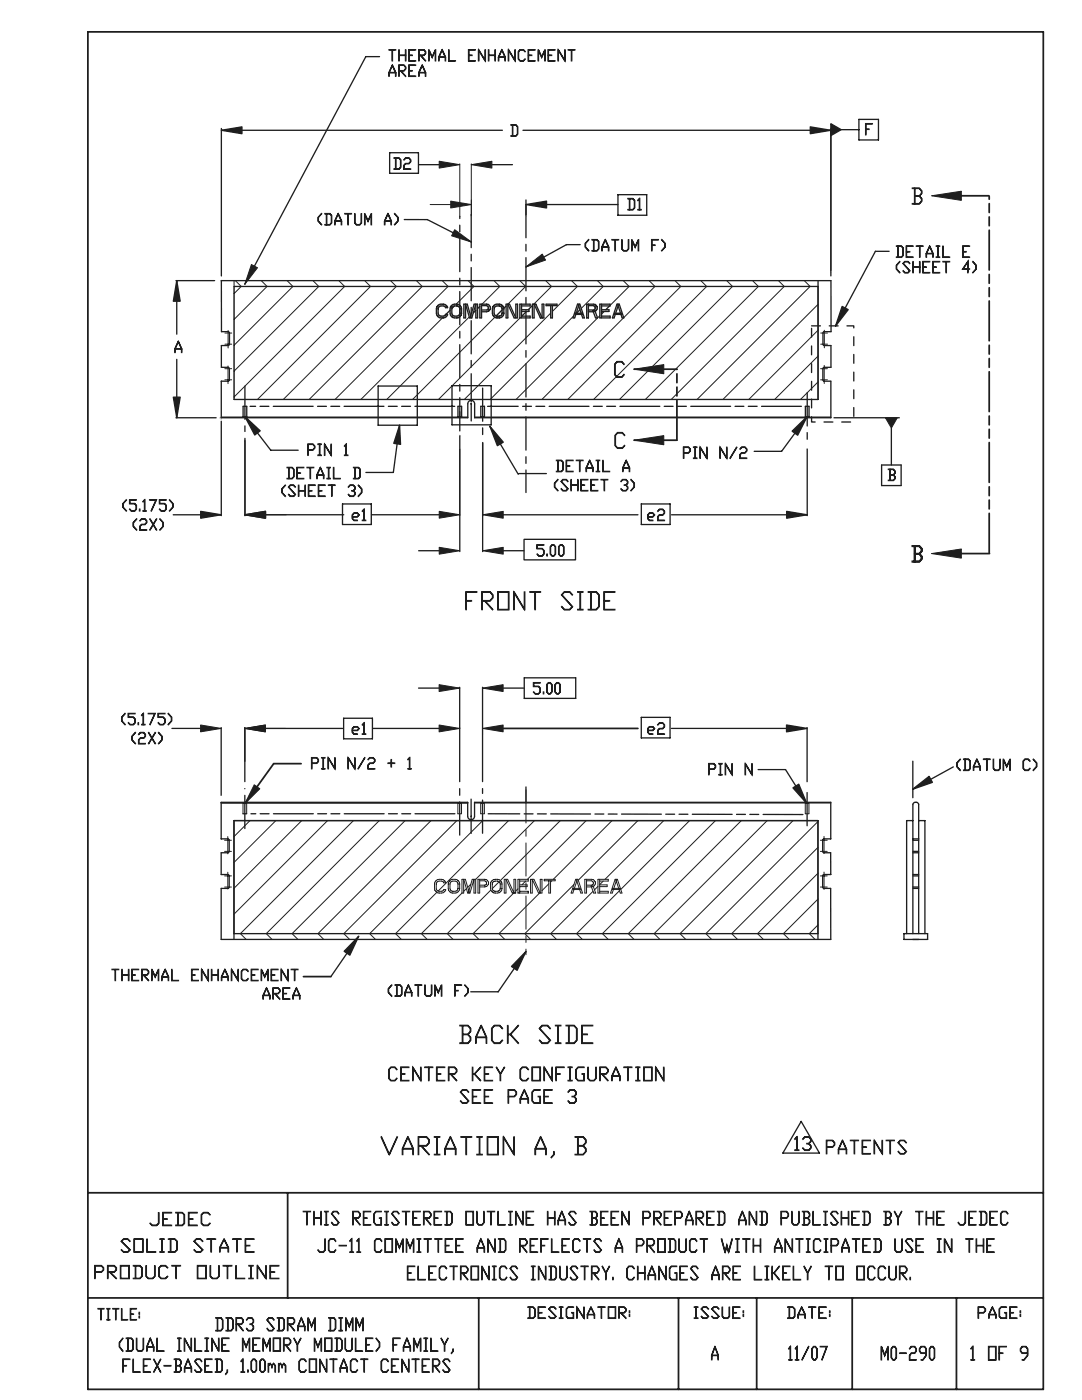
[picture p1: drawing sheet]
<svg xmlns="http://www.w3.org/2000/svg" width="216mm" height="279mm" viewBox="0 0 216 279" stroke-linecap="round" stroke-linejoin="round" font-family="sans-serif">
<path d="M17.5 6.4h190.7v270.9h-190.7zM17.5 238h190.7M57.4 238v21M17.5 259h190.7M95.5 259v18.3M135.4 259v18.3M151 259v18.3M170 259v18.3M190.8 259v18.3" fill="none" stroke="#211d1e" stroke-width=".35"/>
<path d="M159.9 223.8l3.6 6.3h-7.3z" fill="none" stroke="#211d1e" stroke-width=".26"/>
<path d="M90.7 45.8l3.4 2.5-4-1.2z" fill="#211d1e"/>
<path d="M90.7 45.8l3.4 2.5-4-1.2z" fill="none" stroke="#211d1e" stroke-width=".2"/>
<path d="M79.7 84.9l.2 3.8-1.3-.2z" fill="#211d1e"/>
<path d="M79.7 84.9l.2 3.8-1.3-.2z" fill="none" stroke="#211d1e" stroke-width=".26"/>
<path d="M104.9 53.3l3.3-2.6 .7 1.2z" fill="#211d1e"/>
<path d="M104.9 53.3l3.3-2.6 .7 1.2z" fill="none" stroke="#211d1e" stroke-width=".2"/>
<path d="M48.9 83.1l3 2.9-1.1 .8z" fill="#211d1e"/>
<path d="M48.9 83.1l3 2.9-1.1 .8z" fill="none" stroke="#211d1e" stroke-width=".26"/>
<path d="M97.7 85.1l2.7 3.1-1.2 .7z" fill="#211d1e"/>
<path d="M97.7 85.1l2.7 3.1-1.2 .7z" fill="none" stroke="#211d1e" stroke-width=".26"/>
<path d="M158.1 86.1l2.9-3-1.8 3.8z" fill="#211d1e"/>
<path d="M158.1 86.1l2.9-3-1.8 3.8z" fill="none" stroke="#211d1e" stroke-width=".26"/>
<path d="M168 61.1l1.2 .7-2.5 3.3z" fill="#211d1e"/>
<path d="M168 61.1l1.2 .7-2.5 3.3z" fill="none" stroke="#211d1e" stroke-width=".26"/>
<path d="M50.7 156.6l1.1 .8-2.9 2.9z" fill="#211d1e"/>
<path d="M50.7 156.6l1.1 .8-2.9 2.9z" fill="none" stroke="#211d1e" stroke-width=".2"/>
<path d="M158.2 157.2l1.2-.7 1.6 3.8z" fill="#211d1e"/>
<path d="M158.2 157.2l1.2-.7 1.6 3.8z" fill="none" stroke="#211d1e" stroke-width=".26"/>
<path d="M105 189.9l-1.8 3.8-1.1-.8z" fill="#211d1e"/>
<path d="M80.7 43.8h4.6l8.8 4.5M115.8 48.8h-2.8l-8.1 4.5M177.4 50.2h-2.7l-8 14.9M48.9 83.1l5.1 6.8h5.5M79.7 84.9l-1.2 9.4h-5.5M97.7 85.1l5.7 9.6M103.6 94.5h5.4M161 83.1l-5 7h-5.5M151.3 153.6h5.4l4.3 6.7M190.2 153l-8.1 4.5M105 189.9l-1.8 3.8-1.1-.8zM105 189.9l-5.6 8h-5.5" fill="none" stroke="#211d1e" stroke-width=".26"/>
<path d="M60.1 152.4h-5.5l-5.7 7.9" fill="none" stroke="#211d1e" stroke-width=".35"/>
<path d="M182.1 157.5l3.3-2.6 .6 1.2z" fill="#211d1e"/>
<path d="M182.1 157.5l3.3-2.6 .6 1.2z" fill="none" stroke="#211d1e" stroke-width=".26"/>
<path d="M71.6 186.9l-1.8 3.7-1.1-.7z" fill="#211d1e"/>
<path d="M71.6 186.9l-1.8 3.7-1.1-.7zM71.6 186.9l-5.6 8" fill="none" stroke="#211d1e" stroke-width=".26"/>
<path d="M60.5 194.9h5.5" fill="none" stroke="#211d1e" stroke-width=".35"/>
<path d="M50.2 52.8l1.2 .6-2.6 3.3z" fill="#211d1e"/>
<path d="M50.2 52.8l1.2 .6-2.6 3.3z" fill="none" stroke="#211d1e" stroke-width=".2"/>
<path d="M75.7 11.3h-2.7l-24.2 45.4M96.3 88.4v14.5M161.1 89.6v13.3M100.4 102.7h26.9M134 102.7h23" fill="none" stroke="#211d1e" stroke-width=".26"/>
<path d="M75.5 77v7.9M83.3 77h-7.8M90.2 77v7.8M98 77h-7.8M75.5 84.9h7.8M83.3 84.9v-7.9M90.2 84.8h7.8M90.7 81.1h-40.8M98 84.8v-7.8M159.9 81.1h-62.6M90.8 162.4h-40.7M160.2 162.6l-62.8-.2" fill="none" stroke="#211d1e" stroke-width=".26" stroke-dasharray="7.9 .9 1.8 .9 1.8 .9"/>
<path d="M96.3 102.7l4.1-.6v1.3z" fill="#211d1e"/>
<path d="M96.3 102.7l4.1-.6v1.3z" fill="none" stroke="#211d1e" stroke-width=".2"/>
<path d="M157 102.1l4.1 .6-4.1 .7z" fill="#211d1e"/>
<g fill="none" stroke="#211d1e" stroke-width=".26">
<path d="M44.2 25.6v29.5M48.3 26h51.9M104.4 26h57.3M165.8 25.6v28.4M157 102.1l4.1 .6-4.1 .7z"/>
<circle cx="161.1" cy="102.7" r=".01"/>
</g>
<g fill="none" stroke="#211d1e" stroke-width=".2">
<circle cx="96.3" cy="88.4" r=".01"/>
<circle cx="161.1" cy="89.6" r=".01"/>
</g>
<path d="M44.2 26l4.1-.7v1.4z" fill="#211d1e"/>
<path d="M44.2 26l4.1-.7v1.4z" fill="none" stroke="#211d1e" stroke-width=".26"/>
<path d="M161.7 25.3l4.1 .7-4.1 .7z" fill="#211d1e"/>
<g fill="none" stroke="#211d1e" stroke-width=".26">
<path d="M161.7 25.3l4.1 .7-4.1 .7zM35.1 56h7.7M35.3 60.1v6.6M35.3 71.7v7.6M35.1 83.4h8"/>
<circle cx="165.8" cy="26" r=".01"/>
<circle cx="44.2" cy="56" r=".01"/>
</g>
<circle cx="165.8" cy="54.3" r=".01" fill="none" stroke="#211d1e" stroke-width=".2"/>
<path d="M35.3 56l.7 4.1h-1.4z" fill="#211d1e"/>
<path d="M35.3 56l.7 4.1h-1.4z" fill="none" stroke="#211d1e" stroke-width=".26"/>
<path d="M34.6 79.3h1.4l-.7 4.1z" fill="#211d1e"/>
<g fill="none" stroke="#211d1e" stroke-width=".26">
<path d="M34.6 79.3h1.4l-.7 4.1zM44.2 84.1v18.8M48.9 87.5v15.4M34.6 102.7h5.4"/>
<circle cx="44.1" cy="56" r=".01"/>
<circle cx="35.3" cy="83.4" r=".01"/>
<circle cx="43.9" cy="83.4" r=".01"/>
</g>
<path d="M53 102.7h4.1" fill="none" stroke="#211d1e" stroke-width=".2"/>
<path d="M48.9 102.7l4.1-.6v1.3z" fill="#211d1e"/>
<path d="M48.9 102.7l4.1-.6v1.3z" fill="none" stroke="#211d1e" stroke-width=".26"/>
<path d="M40 102.1l4.2 .6-4.2 .7z" fill="#211d1e"/>
<g fill="none" stroke="#211d1e" stroke-width=".26">
<path d="M91.7 87v23.1M96.3 88.4v21.7M40 102.1l4.2 .6-4.2 .7zM83.5 109.9h4.1M100.4 109.9h4.1"/>
<circle cx="44.2" cy="83.6" r=".01"/>
<circle cx="48.9" cy="87.5" r=".01"/>
<circle cx="48.9" cy="102.7" r=".01"/>
</g>
<path d="M87.6 109.2l4.1 .7-4.1 .7z" fill="#211d1e"/>
<path d="M87.6 109.2l4.1 .7-4.1 .7z" fill="none" stroke="#211d1e" stroke-width=".2"/>
<path d="M96.3 109.9l4.1-.7v1.4z" fill="#211d1e"/>
<g fill="none" stroke="#211d1e" stroke-width=".2">
<path d="M96.3 109.9l4.1-.7v1.4zM53 145.4h4.1"/>
<circle cx="96.3" cy="88.3" r=".01"/>
<circle cx="96.3" cy="109.9" r=".01"/>
</g>
<g fill="none" stroke="#211d1e" stroke-width=".26">
<path d="M34.3 145.4h5.7M44.1 145.2v13.5M48.9 145.2v10.8"/>
<circle cx="91.7" cy="86.9" r=".01"/>
</g>
<path d="M48.9 145.4l4.1-.7v1.4z" fill="#211d1e"/>
<path d="M48.9 145.4l4.1-.7v1.4z" fill="none" stroke="#211d1e" stroke-width=".2"/>
<path d="M40 144.7l4.1 .7-4.1 .7z" fill="#211d1e"/>
<g fill="none" stroke="#211d1e" stroke-width=".2">
<path d="M40 144.7l4.1 .7-4.1 .7zM91.7 145.2v.1"/>
<circle cx="44.1" cy="158.8" r=".01"/>
<circle cx="44.1" cy="145.4" r=".01"/>
<circle cx="48.9" cy="156" r=".01"/>
</g>
<path d="M48.9 145.2v6.7M53 145.4h15.3M74.4 145.4h13.2" fill="none" stroke="#211d1e" stroke-width=".26"/>
<path d="M48.9 145.4l4.1-.7v1.4z" fill="#211d1e"/>
<path d="M48.9 145.4l4.1-.7v1.4z" fill="none" stroke="#211d1e" stroke-width=".2"/>
<path d="M87.6 144.7l4.1 .7-4.1 .7z" fill="#211d1e"/>
<g fill="none" stroke="#211d1e" stroke-width=".2">
<path d="M87.6 144.7l4.1 .7-4.1 .7zM96.3 145.2v1.3"/>
<circle cx="48.9" cy="152" r=".01"/>
<circle cx="91.7" cy="145.4" r=".01"/>
</g>
<path d="M134 145.4h22.9M161 145.2v10.8" fill="none" stroke="#211d1e" stroke-width=".26"/>
<path d="M100.4 145.4h26.9" fill="none" stroke="#211d1e" stroke-width=".35"/>
<path d="M96.3 145.4l4.1-.7v1.4z" fill="#211d1e"/>
<path d="M96.3 145.4l4.1-.7v1.4z" fill="none" stroke="#211d1e" stroke-width=".2"/>
<path d="M156.9 144.7l4.1 .7-4.1 .7z" fill="#211d1e"/>
<g fill="none" stroke="#211d1e" stroke-width=".26">
<path d="M83.5 137.3h4.1M91.7 137.2v18.8M96.3 137.2v18.8M100.4 137.3h4.1M156.9 144.7l4.1 .7-4.1 .7z"/>
<circle cx="161" cy="145.4" r=".01"/>
<circle cx="161" cy="156" r=".01"/>
</g>
<circle cx="96.3" cy="146.6" r=".01" fill="none" stroke="#211d1e" stroke-width=".2"/>
<path d="M87.6 136.6l4.1 .7-4.1 .7z" fill="#211d1e"/>
<path d="M87.6 136.6l4.1 .7-4.1 .7z" fill="none" stroke="#211d1e" stroke-width=".2"/>
<path d="M96.3 137.3l4.1-.7v1.4z" fill="#211d1e"/>
<g fill="none" stroke="#211d1e" stroke-width=".2">
<path d="M91.7 32.7v10.5M94 32.7v10.3M96.3 137.3l4.1-.7v1.4z"/>
<circle cx="91.7" cy="137.3" r=".01"/>
<circle cx="91.7" cy="156" r=".01"/>
<circle cx="96.3" cy="156" r=".01"/>
</g>
<path d="M83.5 32.9h4.1M98.1 32.9h4.2" fill="none" stroke="#211d1e" stroke-width=".26"/>
<path d="M94 32.9l4.1-.7v1.3z" fill="#211d1e"/>
<path d="M94 32.9l4.1-.7v1.3z" fill="none" stroke="#211d1e" stroke-width=".2"/>
<path d="M87.6 32.2l4.1 .7-4.1 .6z" fill="#211d1e"/>
<g fill="none" stroke="#211d1e" stroke-width=".2">
<path d="M87.6 32.2l4.1 .7-4.1 .6zM91.8 43.3h.1M91.7 89.7v13.2"/>
<circle cx="94" cy="32.9" r=".01"/>
<circle cx="94" cy="43.1" r=".01"/>
</g>
<path d="M77.8 30.5h5.7v4.1h-5.7zM123.3 38.9h5.7v4.1h-5.7zM48.9 87.9v15M53 102.7h15.6M68.3 100.6h5.8v4.1h-5.8zM74.1 102.7h13.5M128 100.6h5.7v4.1h-5.7zM104.6 135.3h10.3v4.1h-10.3z" fill="none" stroke="#211d1e" stroke-width=".26"/>
<path d="M48.9 102.7l4.1-.7v1.4z" fill="#211d1e"/>
<path d="M48.9 102.7l4.1-.7v1.4z" fill="none" stroke="#211d1e" stroke-width=".26"/>
<path d="M87.6 102l4.1 .7-4.1 .7z" fill="#211d1e"/>
<g fill="none" stroke="#211d1e" stroke-width=".2">
<path d="M46.7 56v23.7h116.5M47 56l1.1 1.2-1.4 1.4M52.1 56l1.2 1.2-6.6 6.5M57.3 56l1.1 1.2-11.7 11.7M62.4 56l1.2 1.2-16.9 16.9M67.6 56l1.2 1.2-22.1 22M72.8 56l1.1 1.2-22.5 22.5M77.9 56l1.2 1.2-22.6 22.5M83.1 56l1.1 1.2-22.5 22.5M88.2 56l1.2 1.2-22.6 22.5M93.4 56l1.2 1.2-3.6 3.5M98.6 56l1.1 1.2-3.5 3.5"/>
<path d="M103.7 56l1.2 1.2-3.6 3.5M108.9 56l1.1 1.2-3.5 3.5M114 56l1.2 1.2-5 4.9M119.2 56l1.2 1.2-4.4 4.4M124.4 56l1.1 1.2-3.8 3.8M129.5 56l1.2 1.2-6.2 6.2M134.7 56l1.1 1.2-22.5 22.5M139.8 56l1.2 1.2-22.6 22.5M145 56l1.2 1.2-22.6 22.5M150.2 56l1.1 1.2-22.5 22.5M155.3 56l1.2 1.2-22.6 22.5M160.5 56l1.1 1.2-22.5 22.5"/>
<path d="M88.3 63.4l-16.3 16.3M93.6 63.3l-16.4 16.4M98.7 63.3l-16.4 16.4M103.8 63.4l-16.3 16.3M109.9 62.5l-17.3 17.2M114.4 63.1l-16.6 16.6M119.7 63l-16.7 16.7M124.4 63.4l-16.3 16.3M163.2 60.7l-19 19M163.2 65.9l-13.8 13.8M163.2 71.1l-8.6 8.6M163.2 76.2l-3.5 3.5"/>
<path d="M87.6 102l4.1 .7-4.1 .7zM49.9 163.8l-3.2 3.2M55 163.8l-8.3 8.3M60.2 163.8l-13.5 13.5M65.4 163.8l-18.7 18.6M70.5 163.8l-22.5 22.5 1.1 1.2M75.7 163.8l-22.6 22.5 1.2 1.2M80.1 163.8h5.7M80.8 163.8l-22.5 22.5 1.1 1.2M86 163.8l-22.6 22.5 1.2 1.2M87 175.7a1.14 1.14 0 0 1 1.9 .5h-.4a.82 .82 0 0 0-.8-.4 .82 .82 0 0 0-.7 .6v.9a.59 .59 0 0 0 .6 .6l.7-.1 .2-.3h.4a1.17 1.17 0 0 1-1.2 .7 1.17 1.17 0 0 1-1-.9l.1-1.2zM87.2 178.1l-8.3 8.2 1.2 1.2"/>
<path d="M91.2 163.8l-22.6 22.5 1.2 1.2M91.4 176.4a.59 .59 0 0 0-.6-.6 .79 .79 0 0 0-1 .4 1.75 1.75 0 0 0 .2 1.5l.4 .2a.79 .79 0 0 0 .9-.4l.1-.2M91.4 176.4v.9M91.4 177.3h.3M91.4 176.4h.3M91.7 176.4a1.16 1.16 0 0 0-1.1-.9 1.16 1.16 0 0 0-1.2 .9v.9a1.16 1.16 0 0 0 1.2 .9 1.16 1.16 0 0 0 1.1-.9M91.7 176.4v.9M92.2 178.2v-2.7h.7l.8 2.7M92.2 178.2l-8.1 8.1 1.1 1.2M93.1 177.3l-.6 .6M93.9 176.5l-.6 .6M94.6 175.8l-.2 .2"/>
<path d="M94.9 175.5v2.7h-.3v-2.7l-.8 2.7h-.5l-.8-2.7v2.7h-.3M94.9 175.5h-.7l-.8 2.7M95.7 175.5v2.7h-.3v-2.7h1.3a.76 .76 0 0 1 .8 .7 .76 .76 0 0 1-.8 .8h-1M95.7 175.8h1l.4 .4-.1 .3-.3 .2h-1M96.3 163.8l-22.5 22.5 1.1 1.2M97.9 177.6l-8.7 8.7 1.2 1.2M99.6 176l-1.4 1.3M99.8 175.7a1.14 1.14 0 0 0-1.2-.2 1.14 1.14 0 0 0-.7 .9v1.2M99.8 176.4a.59 .59 0 0 0-.6-.6 .79 .79 0 0 0-.9 .4 1.75 1.75 0 0 0 .1 1.5l.4 .2a.79 .79 0 0 0 1-.4v-.2M99.8 176.4v.9M99.8 175.7l.3 .4 .1 .3M99.8 177.3h.4"/>
<path d="M99.8 176.4h.4M100.2 177.3a1.2 1.2 0 0 1-1 .9 1.2 1.2 0 0 1-1.3-.6M100.2 176.4v.9M100.6 175.5h.7l1.3 2.7v-2.7h.3v2.7h-.7l-1.2-2.7v2.7h-.4zM101.5 163.8l-14.1 14M102.6 178.2l-8.2 8.1 1.2 1.2M103.4 177.4l-.5 .4M103.7 175.8h1.7v-.3h-2v2.7h2v-.3h-1.7M103.7 175.5v2.7M103.7 176.6h1.5v.3h-1.5M103.8 176.9l-.1 .1M104.9 175.8l-.8 .8"/>
<path d="M105.9 175.5h.6l1.3 2.7v-2.7h.3v2.7h-.6l-1.3-2.7v2.7h-.3zM106.6 163.8l-11.7 11.7M107.7 178.2l-8.1 8.1 1.1 1.2M107.8 178.1h.1M108.6 175.5h2.2v.3h-2.2zM109.5 175.8v2.4h.4v-2.4M109.5 176.4l-1.4 1.3M110.1 175.8l-.2 .2M111.8 163.8l-12 11.9M114.4 177.3h1.4v.2h-1.4zM114.5 176.5l-9.8 9.8 1.2 1.2M115 175.5l.9 2.7h.3l-.9-2.7h-.4l-.9 2.7h.3l.9-2.7"/>
<path d="M115.1 175.9l-.1 .1M117 163.8l-11.8 11.7M117 175.5v2.7h-.3v-2.7h1.4a.76 .76 0 0 1 .7 .7 .76 .76 0 0 1-.7 .8h-1.1M117 175.8h1.1l.3 .4-.2 .4-1.2 .1M117.9 176.8h.4l.6 1.4h-.4zM118.3 177.9l-8.4 8.4 1.1 1.2M119.3 176.9l-.7 .7M119.7 175.8h1.7v-.3h-2.1v2.7h2.1v-.3h-1.7M119.7 176.6h1.4v.3h-1.4M119.7 175.5v2.7M120.4 175.8l-.7 .8M122.1 163.8l-11.7 11.7"/>
<path d="M122.3 177.3h1.4v.2h-1.4zM122.9 175.5l.9 2.7h.3l-.9-2.7h-.5l-.9 2.7h.4l.9-2.7M123.6 177.8l-8.6 8.5 1.2 1.2M127.3 163.8l-11.9 11.9M132.4 163.8l-11.7 11.7M137.6 163.8l-13.7 13.7M142.8 163.8l-22.6 22.5 1.2 1.2M147.9 163.8l-22.5 22.5 1.1 1.2M153.1 163.8l-22.6 22.5 1.2 1.2M158.2 163.8l-22.5 22.5 1.1 1.2M163.2 164l-22.4 22.3 1.2 1.2M163.2 169.1l-17.2 17.2 1.2 1.2"/>
<path d="M163.2 174.3l-12 12 1.1 1.2M163.2 179.4l-6.9 6.9 1.2 1.2M163.2 184.6l-1.7 1.7 1.1 1.2"/>
<circle cx="91.7" cy="89.6" r=".01"/>
<circle cx="91.7" cy="102.7" r=".01"/>
</g>
<g fill="none" stroke="#211d1e" stroke-width=".26">
<path d="M163.2 57.2v22.5M87.4 60.9a1.14 1.14 0 0 1 1.9 .5h-.4a.82 .82 0 0 0-.8-.4 .82 .82 0 0 0-.7 .6v.9a.59 .59 0 0 0 .6 .6l.7-.1 .2-.3h.4a1.17 1.17 0 0 1-1.2 .8 1.17 1.17 0 0 1-1-1v-1.2zM88.9 62.9l-.2 .1M89.8 61.9l-.8 .8M90.7 61.1l-.5 .5M91.8 61.6a.59 .59 0 0 0-.6-.5 .79 .79 0 0 0-1 .3 1.75 1.75 0 0 0 .1 1.5l.4 .2a.79 .79 0 0 0 1-.4l.1-.2M91.8 61.6v.9M91.8 62.5h.3M91.8 61.6h.3M92.1 61.6a1.16 1.16 0 0 0-1.1-.9 1.16 1.16 0 0 0-1.2 .9v.9a1.16 1.16 0 0 0 1.2 1 1.16 1.16 0 0 0 1.1-1M92.1 61.6v.9M93.8 63.4l.8-2.7h.7v2.7h-.4v-2.7l-.8 2.7h-.4l-.8-2.7v2.7h-.3v-2.7h.6l.8 2.7"/>
<path d="M94 62.9l-.1 .1M94.9 61.9l-.5 .6M95.7 61.1l-.4 .5M96.1 60.7v2.7h-.4v-2.7h1.4a.76 .76 0 0 1 .8 .8 .76 .76 0 0 1-.8 .7h-1M96.1 61h1l.4 .4-.2 .4-1.2 .1M100.2 61.6a.59 .59 0 0 0-.6-.5 .79 .79 0 0 0-.9 .3 1.75 1.75 0 0 0 .1 1.5l.4 .2a.79 .79 0 0 0 .9-.4l.1-.2M100.2 61.9l-1.2 1.2M100.2 61.6v.9M100.2 62.5h.3M100.2 61.6h.3M100.5 61.6a1.16 1.16 0 0 0-1.1-.9 1.16 1.16 0 0 0-1.1 .9v.9a1.16 1.16 0 0 0 1.1 1 1.16 1.16 0 0 0 1.1-1M100.5 61.6v.9"/>
<path d="M101 61.1l-.5 .4M101 60.7h.7l1.2 2.7v-2.7h.4v2.7h-.7l-1.3-2.7v2.7h-.3zM104.1 61.1h1.7v-.4h-2.1v2.7h2.1v-.3h-1.7M104.1 60.7v2.7M104.1 61.8h1.4v.4h-1.4M105.1 62.2l-1 .9M106.2 61l-.8 .8M106.2 60.7h.7l1.3 2.7v-2.7h.3v2.7h-.7l-1.2-2.7v2.7h-.4zM109 60.7h2.1v.3h-2.1zM109.9 61v2.4h.3v-2.4M114.8 62.5h1.4v.2h-1.4zM115 62.6l-.2 .1"/>
<path d="M115.4 60.7l.9 2.7h.3l-.9-2.7h-.5l-.9 2.7h.4l.9-2.7M115.7 61.8l-.7 .7M117.4 61h1l.4 .4-.2 .4-1.2 .1M117.4 60.7v2.7h-.3v-2.7h1.3a.76 .76 0 0 1 .8 .8 .76 .76 0 0 1-.8 .7h-1M118.3 62h.4l.5 1.4h-.4zM120 61.1h1.7v-.4h-2v2.7h2v-.3h-1.7M120 61.8h1.5v.4h-1.5M120 60.7v2.7M120.5 62.2l-.5 .5M121.6 61.1l-.7 .7M122.7 62.5h1.3v.2h-1.3zM123.2 60.7l.9 2.7h.4l-.9-2.7h-.5l-.9 2.7h.3l1-2.7"/>
<path d="M68.6 143.3h5.7v4.1h-5.7zM128 143.2h5.7v4.1h-5.7zM46.7 186.3v-22.5h116.5v23.7"/>
<circle cx="48.9" cy="87.9" r=".01"/>
</g>
<path d="M135.1 87.9v-14.2M197.4 110.4v-71.2" fill="none" stroke="#211d1e" stroke-width=".35" stroke-dasharray="7.9 .9 1.8 .9 1.8 .9"/>
<g fill="none" stroke="#211d1e" stroke-width=".26" stroke-dasharray="6.6 1.3 1.3 1.3">
<path d="M94 42.8v37.4M105 40.8v57.5M48.9 77.1v9M96.3 77.4v9.5M161.1 78.4v9.8M91.7 86v-42.8M94 80.6h.1M94 80.6v3.4M105 157.1v3.1M48.9 165.4v-8M91.7 166.7v-9.3M94 162.9v3.4"/>
<path d="M94 162.9v-3.4M96.3 166.3v-8.9M161 164.8v-7.4"/>
</g>
<path d="M105 157.6v32.9" fill="none" stroke="#211d1e" stroke-width=".2" stroke-dasharray="6.6 1.3 1.3 1.3"/>
<path d="M176.7 83.4h2.3l-1.1 2z" fill="#211d1e"/>
<path d="M176.7 83.4h2.3l-1.1 2z" fill="none" stroke="#211d1e" stroke-width=".2"/>
<path d="M165.8 24.7l2 1.2-2 1.2z" fill="#211d1e"/>
<path d="M165.8 24.7l2 1.2-2 1.2z" fill="none" stroke="#211d1e" stroke-width=".26"/>
<path d="M185.9 110.5l5.9-.9v1.8z" fill="#211d1e"/>
<path d="M185.9 110.5l5.9-.9v1.8z" fill="none" stroke="#211d1e" stroke-width=".2"/>
<path d="M185.9 39.1l5.9-.9v1.8z" fill="#211d1e"/>
<path d="M185.9 39.1l5.9-.9v1.8z" fill="none" stroke="#211d1e" stroke-width=".2"/>
<path d="M126.5 87.9l5.9-1v1.9z" fill="#211d1e"/>
<path d="M126.5 87.9l5.9-1v1.9z" fill="none" stroke="#211d1e" stroke-width=".2"/>
<path d="M126.5 73.7l5.9-.9v1.8z" fill="#211d1e"/>
<path d="M94 39.9v3M46.7 57.2v22.5M85.8 40.8h4.1M126.5 73.7l5.9-.9v1.8zM48.5 162.4v-2.1h.7v2.1M91.4 160.3h.7v2.1h-.7zM95.9 160.3h.8v2.1h-.8zM160.7 160.3h.7v2.1h-.7z" fill="none" stroke="#211d1e" stroke-width=".2"/>
<g fill="none" stroke="#211d1e" stroke-width=".26">
<path d="M105 39.9v3M165.8 25.9v29.2M167.8 25.9h3.6M171.4 23.8h3.9v4.1h-3.9zM44.2 56h121.6M109.1 40.8h14.2M163.2 56v23.7h-116.5M165.8 69v4.3M44.2 83.4h49.1v-2.8a.68 .68 0 0 1 .7-.7 .68 .68 0 0 1 .7 .7v2.8h71.1M44.2 83.3h49.1M48.5 81.1h.7v2h-.7zM91.4 81.1h.7v2h-.7z"/>
<path d="M91.7 82.1v1.3M94.7 83.3h71.1M95.9 81.1h.8v2h-.8zM160.7 81.1h.7v2h-.7zM166.4 83.4h13.1M175.9 92.8h3.9v4.1h-3.9zM177.9 85.4v7.4M44.1 160.1h49.2v2.8a.68 .68 0 0 0 .7 .7 .68 .68 0 0 0 .7-.7v-2.8h71.1M48.5 162.4h.7M94.7 160.2h71.1M163.2 186.3v-22.5h-116.5v23.7"/>
</g>
<path d="M188.4 39.1h8.9M126.5 73.7h8.6M126.5 87.9h8.6M189.7 110.5h7.7M44.1 160.2h49.2" fill="none" stroke="#211d1e" stroke-width=".35"/>
<path d="M89.9 40.1l4.1 .7-4.1 .7z" fill="#211d1e"/>
<path d="M89.9 40.1l4.1 .7-4.1 .7z" fill="none" stroke="#211d1e" stroke-width=".2"/>
<path d="M105 40.8l4.1-.7v1.4z" fill="#211d1e"/>
<g fill="none" stroke="#211d1e" stroke-width=".26">
<path d="M44.2 56v10.2h1.3l.3 .1v2.4l-.3 .3h-1.3v4.3h1.3l.2 .1 .1 2.4-.3 .3h-1.3v7.3M46.7 57.2h116.5M105 40.8l4.1-.7v1.4zM165.8 56v10.2h-1.3l-.3 .3v2.3l.3 .2h1.3M165.8 73.3h-1.3l-.3 .3v2.3l.3 .2h1.3v7.3M104.6 107.6h10.2v4.1h-10.2zM182.1 151.9v7.3M44.1 160.1v7.3h1.4l.2 .3v2.4l-.2 .1h-1.4v4.3h1.4l.2 .3v2.4l-.2 .1h-1.4v10.2h121.7l-.1-10.2h-1.3l-.2-.3v-2.3l.2-.2h1.4l-.1-4.3h-1.3l-.2-.3v-2.3l.2-.2h1.4v-7.3M182.2 167.4h1.1M182.2 174.5h1.1M182.2 177.3h1.1M182.2 170.2h1.1"/>
<path d="M182.2 163.8h-1.3v22.5M183.3 163.8h1.3v22.5M46.7 186.3h116.5M180.4 186.3h4.7v1.2h-4.7zM182.2 186.3v-25.7a.59 .59 0 0 1 .5-.5 .59 .59 0 0 1 .6 .5v25.7"/>
<circle cx="105" cy="40.8" r=".01"/>
<circle cx="105" cy="43" r=".01"/>
</g>
<circle cx="94" cy="43" r=".01" fill="none" stroke="#211d1e" stroke-width=".2"/>
<path d="M161.9 65h8.5v19.2h-8.5z" fill="none" stroke="#211d1e" stroke-width=".26" stroke-dasharray="1.8 1.8"/>
<g fill="none" stroke="#211d1e" stroke-width=".2" stroke-dasharray="6.6 1.3 1.3 1.3">
<path d="M45.5 73v3.6M45.5 65.9v3.6M46.2 75.8h-1.3M46.2 73.6h-1.3M46.2 68.7h-1.3M46.2 66.5h-1.3M163.7 75.8h1.4M163.7 73.6h1.4M163.8 68.7h1.3M163.8 66.5h1.3M164.5 76.5v-3.6M164.5 69.4v-3.5"/>
<path d="M45.5 167v3.4M45.5 174.1v3.3M46.2 167.7h-1.4M46.2 174.8h-1.4M46.2 177h-1.4M46.2 169.9h-1.4M163.7 167.7h1.4M163.7 174.8h1.4M163.7 169.9h1.4M163.7 177h1.4M164.4 170.3v-3.4M164.4 177.5v-3.5"/>
</g>
<path d="M182.2 167.7h1.1M182.2 169.9h1.1M182.2 174.8h1.1M182.2 177h1.1" fill="none" stroke="#211d1e" stroke-width=".26" stroke-dasharray="6.6 1.3 1.3 1.3"/>
<g font-size="4.9" fill="#211d1e">
<text x="92.5" y="121.7">FRONT SIDE</text>
<text x="91.2" y="208.2">BACK SIDE</text>
<text x="75.6" y="230.4">VARIATION A, B</text>
</g>
<g font-size="4.3" fill="#211d1e">
<text x="181.6" y="40.7">B</text>
<text x="122.2" y="75.3">C</text>
<text x="122.3" y="89.4">C</text>
<text x="181.6" y="112.1">B</text>
</g>
<g font-size="3.7" fill="#211d1e">
<text x="77.2" y="215.7">CENTER KEY CONFIGURATION</text>
<text x="91.5" y="220.2">SEE PAGE 3</text>
<text x="158.2" y="229.6">13 PATENTS</text>
<text x="164.5" y="230.3">PATENTS</text>
<text x="60.2" y="244.4">THIS REGISTERED OUTLINE HAS BEEN PREPARED AND PUBLISHED BY THE JEDEC</text>
<text x="63.1" y="249.9">JC-11 COMMITTEE AND REFLECTS A PRODUCT WITH ANTICIPATED USE IN THE</text>
<text x="81" y="255.4">ELECTRONICS INDUSTRY. CHANGES ARE LIKELY TO OCCUR.</text>
<text x="193.4" y="271.4">1 OF 9</text>
</g>
<g font-size="3.7" fill="#231f20">
<text x="157.1" y="271.4">11/07</text>
<text x="175.5" y="271.4">M0-290</text>
</g>
<g font-size="3.6" fill="#211d1e">
<text x="29.5" y="244.6">JEDEC</text>
<text x="23.8" y="249.9">SOLID</text>
<text x="38.3" y="249.9">STATE</text>
<text x="18.5" y="255.2">PRODUCT</text>
<text x="39" y="255.2">OUTLINE</text>
<text x="23.5" y="269.7">(DUAL INLINE MEMORY MODULE) FAMILY,</text>
<text x="42.7" y="265.6">DDR3 SDRAM DIMM</text>
<text x="24.2" y="273.8">FLEX-BASED, 1.00mm CONTACT CENTERS</text>
<text x="141.7" y="271.4">A</text>
</g>
<g font-size="3.1" fill="#211d1e">
<text x="77.3" y="12.1">THERMAL ENHANCEMENT</text>
<text x="77.3" y="15.2">AREA</text>
<text x="101.6" y="27.1">D</text>
<text x="172.4" y="26.9">F</text>
<text x="78.3" y="33.7">D2</text>
<text x="125" y="41.8">D1</text>
<text x="63.2" y="44.9">(DATUM A)</text>
<text x="116.5" y="50">(DATUM F)</text>
<text x="178.6" y="51.3">DETAIL E</text>
<text x="178.6" y="54.4">(SHEET 4)</text>
<text x="34.6" y="70.3">A</text>
<text x="57" y="95.5">DETAIL D</text>
<text x="61.1" y="90.9">PIN 1</text>
<text x="110.7" y="94.1">DETAIL A</text>
<text x="136.1" y="91.5">PIN N/2</text>
<text x="176.9" y="95.9">B</text>
<text x="24.2" y="102">(5.175)</text>
<text x="110.3" y="97.9">(SHEET 3)</text>
<text x="26.3" y="105.8">(2X)</text>
<text x="70" y="103.9">e1</text>
<text x="128.9" y="103.9">e2</text>
<text x="106.9" y="111">5.00</text>
<text x="106.1" y="138.5">5.00</text>
<text x="24" y="144.6">(5.175)</text>
<text x="26" y="148.4">(2X)</text>
<text x="70" y="146.5">e1</text>
<text x="128.9" y="146.5">e2</text>
<text x="61.9" y="153.4">PIN N/2 + 11</text>
<text x="61.9" y="153.4">PIN N/2 +</text>
<text x="141.1" y="154.6">PIN N</text>
<text x="190.6" y="153.7">(DATUM C)</text>
<text x="52.2" y="199.4">AREA</text>
<text x="77.2" y="198.8">(DATUM F)</text>
<text x="19.3" y="263.4">TITLE:</text>
<text x="105" y="263.1">DESIGNATOR:</text>
<text x="138.2" y="263.1">ISSUE:</text>
<text x="156.8" y="263.1">DATE:</text>
<text x="194.9" y="263.1">PAGE:</text>
</g>
<g font-size="3.1" fill="#231f20">
<text x="55.9" y="99">(SHEET 3)</text>
<text x="22" y="195.7">THERMAL ENHANCEMENT</text>
</g>
</svg>
